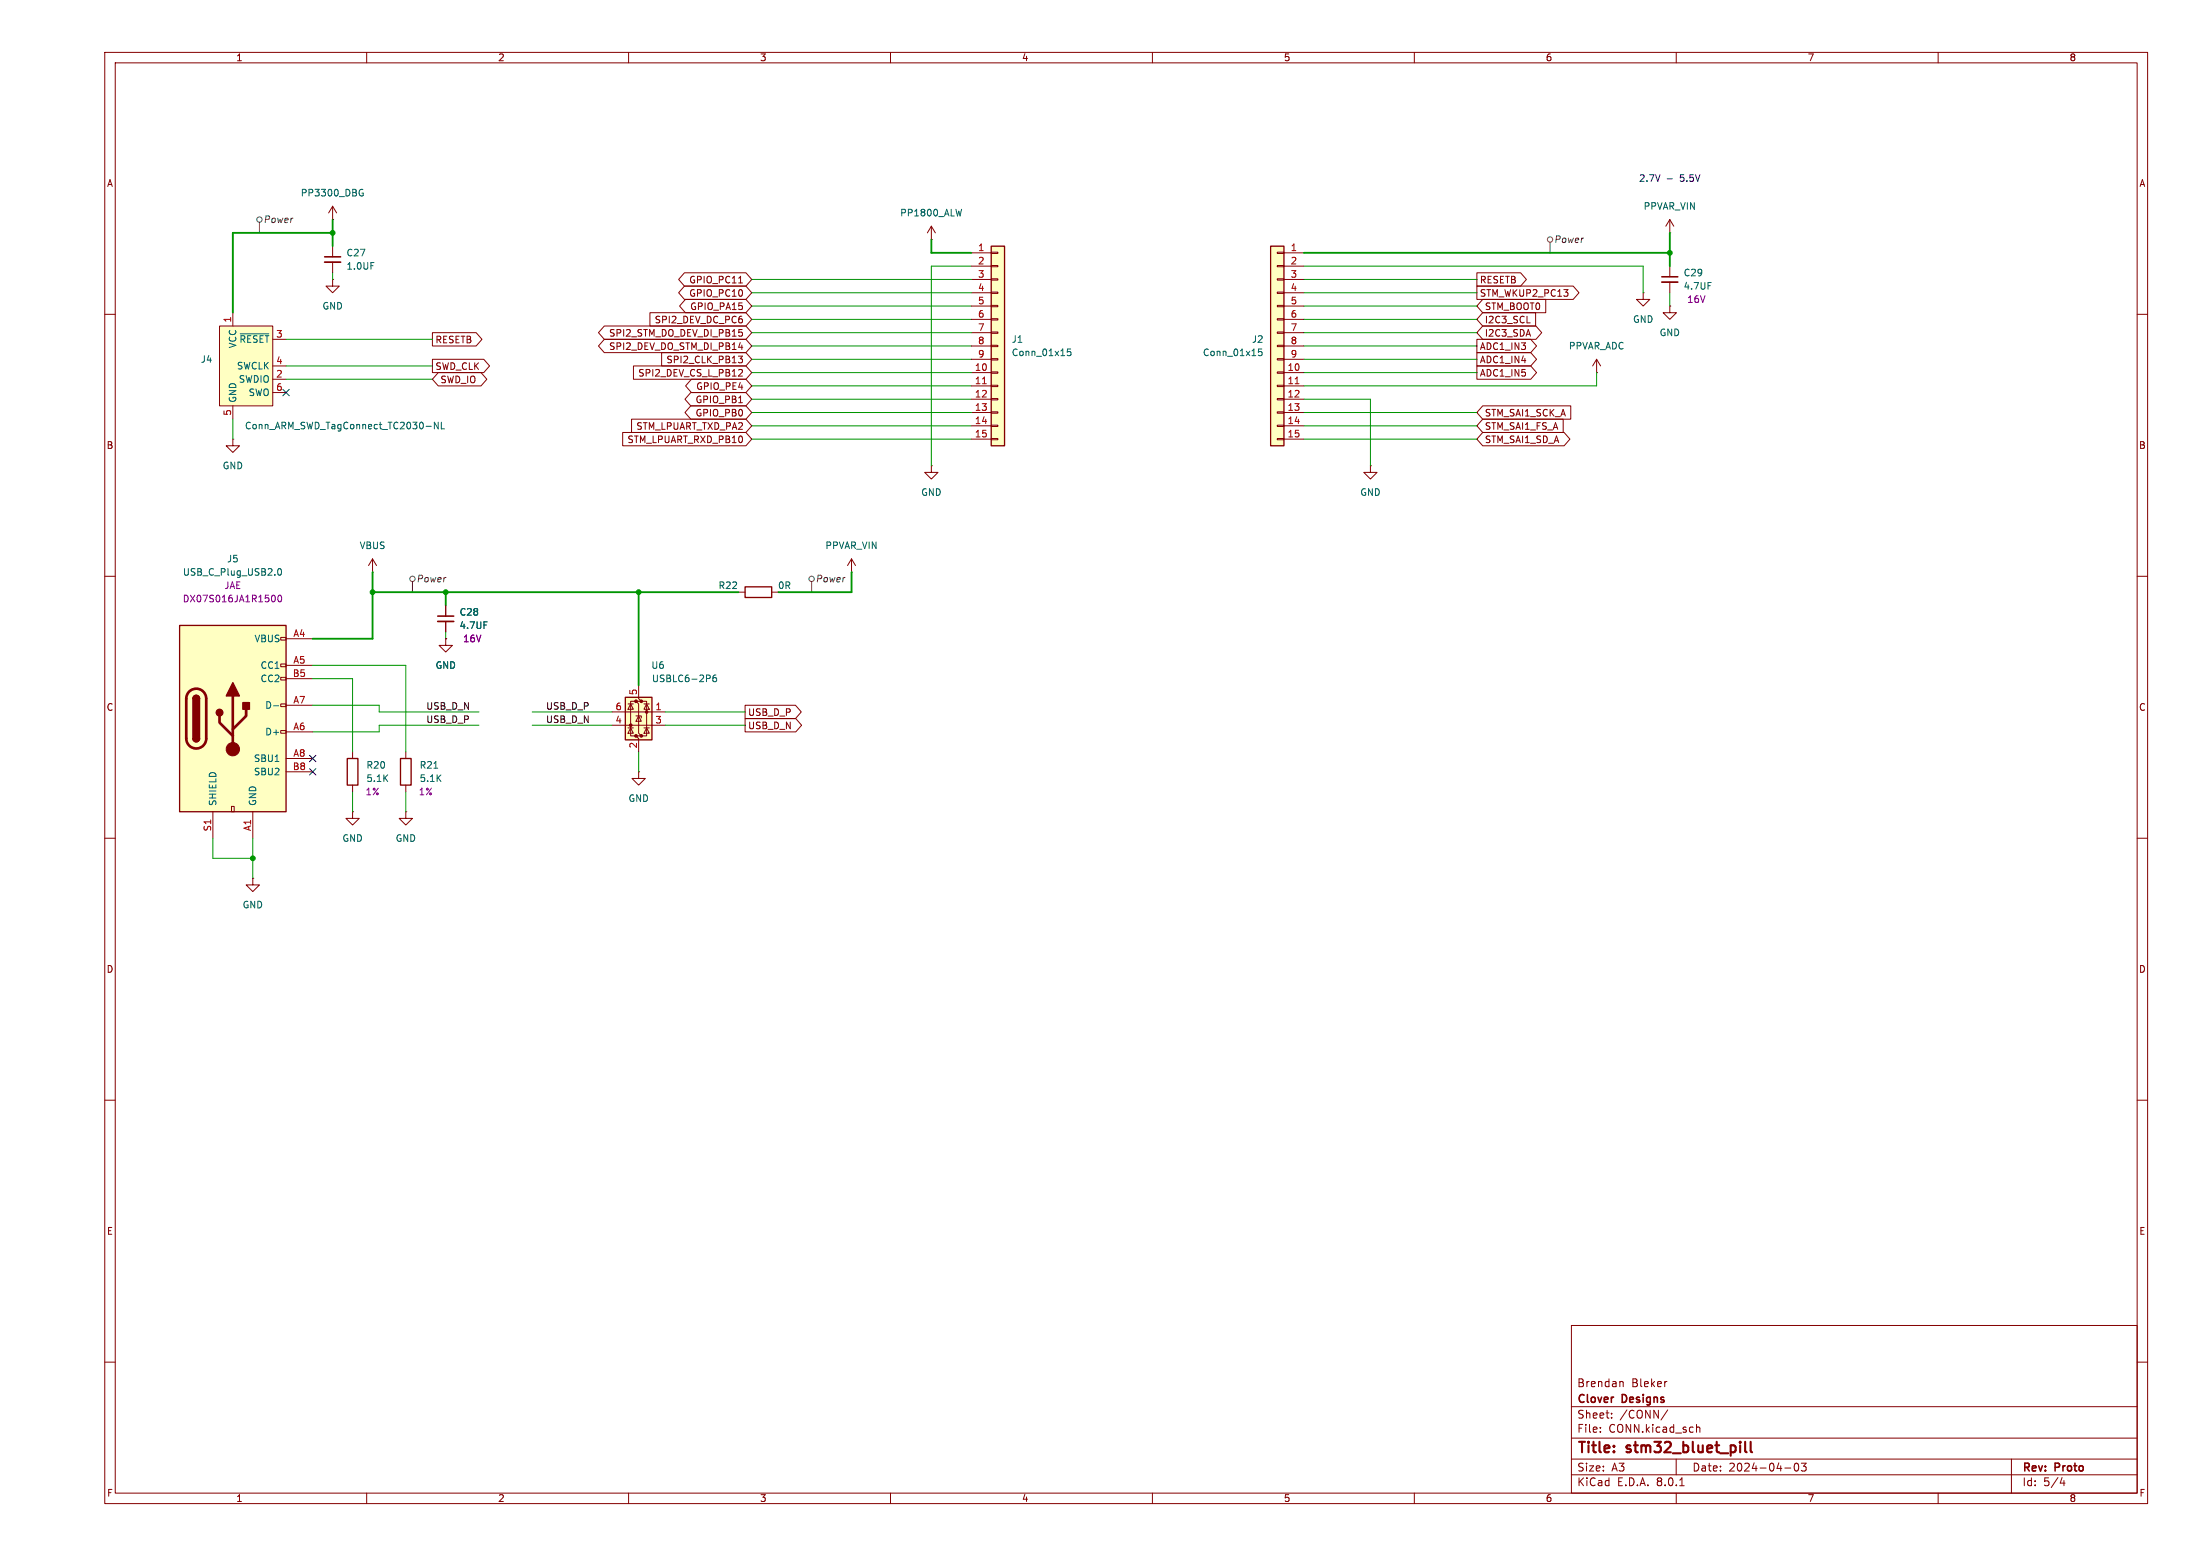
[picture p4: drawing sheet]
<svg xmlns="http://www.w3.org/2000/svg" width="420mm" height="297mm" viewBox="0 0 420 297" stroke-linecap="round" stroke-linejoin="round" font-family="sans-serif">
<g fill="none" stroke="#840000" stroke-width=".19">
<path d="M20 10h390v277h-390zM22 12h386v273h-386zM70 10v2M120 10v2M170 10v2M220 10v2M270 10v2M320 10v2M370 10v2M63.5 39.4l-.8 1.2M63.5 39.4v2.5M63.5 39.4l.8 1.2"/>
<path d="M20 60h2M63.5 41.9h.1M313.7 55.9v1.3h1.3l-1.3 1.2-1.3-1.2h1.3M313.7 55.9h.1M318.8 58.4v1.3h1.2l-1.2 1.3-1.3-1.3h1.3M318.8 58.4h.1M318.8 44.5h.1M318.8 41.9v2.6M318.8 50.8v2M318.8 53.8v2.1M318.8 41.9l-.8 1.3M318.8 41.9l.7 1.3"/>
<path d="M408 60h2M304.8 71.1h.1M304.8 68.6l.8 1.3M304.8 68.6v2.5M304.8 68.6l-.8 1.3M261.6 88.9v1.3h1.3l-1.3 1.2-1.3-1.2h1.3M261.6 88.9h.1M20 110h2M71.1 109.2h.1M71.1 106.7l-.7 1.3M71.1 106.7v2.5M71.1 106.7l.8 1.3"/>
<path d="M85.1 115.6v2M85.1 118.6v2.1M408 110h2M85.1 121.9v1.3h1.3l-1.3 1.3-1.3-1.3h1.3M85.1 121.9h.1M20 160h2M67.3 143.5v1.3M67.3 149.9v1.2M121.9 147.3v1.3h1.3l-1.3 1.3-1.3-1.3h1.3M121.9 147.3h.1M408 160h2M48.3 167.6v1.3h1.2l-1.2 1.3-1.3-1.3h1.3"/>
<path d="M48.3 167.6h.1M20 210h2M408 210h2M20 260h2M300 253h108v32h-108zM408 260h2M300 278.5h108M300 274.5h108M300 268.5h108M305.5 273.2v.2M305.5 272.5v.1M307.7 270.5v.2"/>
<path d="M307.7 269.8v.1M309.4 263.7h.3l.2 .2v.8M318.2 263.7l-.3 .1M318.4 269.1l-1.3 1.9M320 278.5v3M323.9 271.9v1.5M323.9 272.5l.2-.1 .3 .1 .1 .9M342.7 279.4l.2-.1a.8 .8 0 0 1 .5 .7 .8 .8 0 0 1-.5 .8 1 1 0 0 1-.2-1.4zM343.9 279.3h.9l-.5 .6 .4 .1v.6l-.2 .2-.6-.2M384 278.5v6.5M70 285v2M120 285v2"/>
<path d="M170 285v2M220 285v2M270 285v2M300 281.5h108M320 285v2M320.7 283.6h.8M340.7 280.2h1.2M370 285v2M393.7 282l-.4 1.1h.9M394 282.6v1"/>
</g>
<path d="M333.3 277.1l.1 .1M334.2 275.2v1.7l.3 .3" fill="none" stroke="#840000" stroke-width=".4"/>
<path d="M66.3 144.8h2v5.1h-2z" fill="none" stroke="#840000" stroke-width=".25"/>
<path d="M317.2 53.8h3.1M83.6 118.6h3" fill="none" stroke="#840000" stroke-width=".33"/>
<path d="M317.2 52.8h3.1M83.6 117.6h3" fill="none" stroke="#840000" stroke-width=".3"/>
<path d="M68.8 36.2h.5M69.1 36.9h.2v.4h-.5" fill="none" stroke="#006464" stroke-width=".19"/>
<path d="M34.3 119.4h20.3v35.5h-20.3z" fill="#ffffc2"/>
<g fill="none" stroke="#840000" stroke-width=".19">
<path d="M63.5 47v2M63.5 50v2.1M53.6 139.4h1v.6h-1zM53.6 134.4h1v.5h-1zM53.6 129.3h1v.5h-1zM53.6 126.7h1v.6h-1zM53.6 121.7h1v.5h-1zM54.6 121.9h5.1M54.6 127h5.1M54.6 139.7h5.1M54.6 134.6h5.1M54.6 129.5h5.1"/>
<path d="M40.6 154.9v5.1M44.2 153.9h.5v1h-.5zM48.3 154.9v5.1M54.6 144.8h5.1M54.6 147.3h5.1"/>
</g>
<path d="M34.3 119.4h20.3v35.5h-20.3zM36.8 133.4a.64 .64 0 0 1 .7-.7 .64 .64 0 0 1 .6 .7M36.8 141a.64 .64 0 0 0 .7 .6 .64 .64 0 0 0 .6-.6" fill="none" stroke="#840000" stroke-width=".25"/>
<path d="M36.1 132a1.91 1.91 0 0 1 2.1-.4 1.91 1.91 0 0 1 1.2 1.8v7.6a1.91 1.91 0 0 1-1.9 1.9 1.91 1.91 0 0 1-1.9-1.9v-7.8l.1-.6zM41.9 136.7v1.2l2.5 2.6M44.4 132.8v10.2M47 135.4v1.3l-2.6 2.5" fill="none" stroke="#840000" stroke-width=".51"/>
<g fill="#840000" stroke="#840000" stroke-width=".25">
<path d="M36.8 141h1.3a.64 .64 0 0 1-.6 .6 .64 .64 0 0 1-.7-.6z"/>
<path d="M36.8 133.4h1.3v7.6h-1.3z"/>
<path d="M37 132.9a.64 .64 0 0 1 .7-.1 .64 .64 0 0 1 .4 .6h-1.3z"/>
<path d="M44.4 130.3l1.3 2.5h-2.5z"/>
<path d="M46.4 134.1h1.2v1.3h-1.2z"/>
<circle cx="41.9" cy="136" r=".63"/>
</g>
<circle cx="44.4" cy="143" r="1.27" fill="#840000" stroke="#840000" stroke-width=".19"/>
<path d="M53.1 108.7l.2-.2a.68 .68 0 0 1 .4 .7 .68 .68 0 0 1-.4 .6l-.3-.5zM52.2 134.7h1" fill="none" stroke="#006464" stroke-width=".19"/>
<path d="M52.1 113.6a.68 .68 0 0 1 .5 .6 .68 .68 0 0 1-.5 .7M53.2 113.7l.1-.1a.68 .68 0 0 1 .5 .6 .68 .68 0 0 1-.5 .7l-.3-.5z" fill="none" stroke="#840084" stroke-width=".19"/>
<path d="M62 50h3" fill="none" stroke="#840000" stroke-width=".33"/>
<path d="M62 49h3" fill="none" stroke="#840000" stroke-width=".3"/>
<path d="M242.6 47h2.5v38.1h-2.5z" fill="#ffffc2"/>
<g fill="none" stroke="#840000" stroke-width=".19">
<path d="M243.8 58.3h1.3v.2h-1.3zM243.8 55.8h1.3v.2h-1.3zM243.8 53.2h1.3v.3h-1.3zM243.8 50.7h1.3v.2h-1.3zM243.8 48.1h1.3v.3h-1.3zM245.1 48.3h3.8M245.1 50.8h3.8M245.1 53.3h3.8M245.1 55.9h3.8M245.1 58.4h3.8M243.8 78.6h1.3v.3h-1.3zM243.8 76.1h1.3v.2h-1.3z"/>
<path d="M243.8 73.5h1.3v.3h-1.3zM243.8 71h1.3v.2h-1.3zM243.8 68.5h1.3v.2h-1.3zM243.8 65.9h1.3v.3h-1.3zM243.8 63.4h1.3v.2h-1.3zM243.8 60.8h1.3v.3h-1.3zM245.1 71.1h3.8M245.1 73.7h3.8M245.1 76.2h3.8M245.1 78.7h3.8M245.1 61h3.8M245.1 63.5h3.8"/>
<path d="M245.1 66h3.8M245.1 68.6h3.8M243.8 83.7h1.3v.2h-1.3zM243.8 81.2h1.3v.2h-1.3zM245.1 81.3h3.8M245.1 83.8h3.8"/>
</g>
<path d="M242.6 47h2.5v38.1h-2.5z" fill="none" stroke="#840000" stroke-width=".25"/>
<path d="M247.3 73.2h.7" fill="none" stroke="#a90000" stroke-width=".19"/>
<path d="M240.9 66.6h-.6l-.1 .6 .2-.1 .4 .1 .1 .1v.5l-.2 .1-.5-.1" fill="none" stroke="#006464" stroke-width=".19"/>
<path d="M119.4 133.1h5.1v8.1h-5.1z" fill="#ffffc2"/>
<g fill="#840000" stroke="#840000" stroke-width=".19">
<circle cx="123.4" cy="135.9" r=".25"/>
<circle cx="122.4" cy="140.5" r=".25"/>
<circle cx="122.4" cy="133.9" r=".25"/>
<circle cx="121.4" cy="140.5" r=".25"/>
<circle cx="121.4" cy="133.9" r=".25"/>
<circle cx="120.4" cy="138.4" r=".25"/>
</g>
<g fill="none" stroke="#840000" stroke-width=".19">
<path d="M177.8 45.7h.1M177.8 43.2l.8 1.3M177.8 43.2v2.5M177.8 43.2l-.8 1.3M177.8 88.9v1.3h1.3l-1.3 1.2-1.3-1.2h1.3M177.8 88.9h.1M141 113h1.2M147.3 113h1.3M162.6 109.2h.1M162.6 106.7l-.8 1.3M162.6 106.7v2.5M162.6 106.7l.7 1.3"/>
<path d="M116.8 138.4h10.2M116.8 135.9h10.2M119.9 138.9h1M119.9 134.4h1M120.4 138.9l.5 1.1h-1zM120.4 134.4l.5 1h-1zM121.4 136.7h1v.3M121.4 133.9h-1v6.6h1M121.9 136.7l.5 1h-1zM121.9 130.8v2.6l.5 .5h-1l.5 .5v5.6l.5 .5h-1l.5 .5v2.5M122.4 133.9h1v6.6h-1M122.9 138.9h1.1"/>
<path d="M122.9 134.4h1.1M123.4 134.4l.6 1h-1.1zM123.4 138.9l.6 1.1h-1.1zM77.5 143.5v1.3M77.5 149.9v1.2"/>
</g>
<path d="M142.2 112h5.1v2h-5.1zM119.4 133.1h5.1v8.1h-5.1zM76.5 144.8h2v5.1h-2z" fill="none" stroke="#840000" stroke-width=".25"/>
<path d="M183.6 39.9l-.3 1.3M135.5 128.9l.1 .2-.1 .4M136.7 128.8l-.4 .1a.86 .86 0 0 0 0 1.2l.4-.1 .1-.4-.2-.3-.4 .1-.1 .2M82.8 146.6h.8" fill="none" stroke="#006464" stroke-width=".19"/>
<path d="M41.9 62.2h10.2v15.3h-10.2z" fill="#ffffc2"/>
<path d="M44.4 59.7v2.5M41.9 62.2h10.2v15.3h-10.2zM44.4 77.5v2.5M52.1 72.4h2.5M52.1 64.8h2.5M52.1 69.9h2.5M52.1 74.9h2.5M44.4 83.8v1.3h1.3l-1.3 1.3-1.2-1.3h1.2M44.4 83.8h.1" fill="none" stroke="#840000" stroke-width=".19"/>
<path d="M45.8 63.7h5.5M81.4 81.4h.9M83.6 80.6v1.3l-.7-1.3v1.3M84.3 80.6v1.3h.6" fill="none" stroke="#006464" stroke-width=".19"/>
<path d="M189.2 47h2.6v38.1h-2.6z" fill="#ffffc2"/>
<g fill="none" stroke="#840000" stroke-width=".19">
<path d="M63.5 53.3v1.3h1.3l-1.3 1.3-1.3-1.3h1.3M63.5 53.3h.1M124.1 59.7h18.3l1.1 1.3-1.1 1.2h-18.3zM130.7 54.6h11.7l1.1 1.3-1.1 1.3h-11.7l-1.1-1.3zM130.7 52.1h11.7l1.1 1.2-1.1 1.3h-11.7l-1.1-1.3zM130.8 57.1h11.6l1.1 1.3-1.1 1.3h-11.6l-1.1-1.3zM141 54h.7M185.4 48.3h3.8M185.4 50.8h3.8M185.4 53.3h3.8M185.4 55.9h3.8M185.4 58.4h3.8"/>
<path d="M189.2 58.3h1.3v.2h-1.3zM189.2 55.8h1.3v.2h-1.3zM189.2 53.2h1.3v.3h-1.3zM189.2 50.7h1.3v.2h-1.3zM189.2 48.1h1.3v.3h-1.3zM281.9 52.1h8.4l1.1 1.2-1.1 1.3h-8.4zM281.9 54.6h18.4l1.1 1.3-1.1 1.3h-18.4zM283.1 59.7h10.1v2.5h-10.1l-1.2-1.2zM283.1 57.1h12v2.6h-12l-1.2-1.3zM82.5 63.5h8.4l1.1 1.3-1.1 1.2h-8.4zM82.5 68.6h9.9l1.1 1.3-1.1 1.2h-9.9zM83.7 71.1h8.1l1.1 1.3-1.1 1.3h-8.1l-1.2-1.3z"/>
<path d="M115.4 64.8h27l1.1 1.2-1.1 1.3h-27l-1.1-1.3zM115.4 62.2h27l1.1 1.3-1.1 1.3h-27l-1.1-1.3zM120.9 69.8h21.5l1.1 1.3-1.1 1.3h-21.5zM126.3 67.3h16.1l1.1 1.3-1.1 1.3h-16.1zM131.9 77.5h10.5l1.1 1.2-1.1 1.3h-10.5l-1.1-1.3zM131.9 74.9h10.5l1.1 1.3-1.1 1.3h-10.5l-1.1-1.3zM132 72.4h10.4l1.1 1.3-1.1 1.2h-10.4l-1.1-1.2zM141 68h.7l-.4 .5 .4 .1v.4l-.2 .3h-.4M141 66.3h.8M141 76.9h.7M141.1 62.9h.6M141.2 70.5l.4 .1 .1 .3-.7 .9h.7"/>
<path d="M141.5 63.4l.2 .2v.3l-.2 .3M141.6 65.9v.8M185.4 71.1h3.8M185.4 73.7h3.8M185.4 76.2h3.8M185.4 78.7h3.8M185.4 61h3.8M185.4 63.5h3.8M185.4 66h3.8M185.4 68.6h3.8M189.2 78.6h1.3v.3h-1.3zM189.2 76.1h1.3v.2h-1.3z"/>
<path d="M189.2 73.5h1.3v.3h-1.3zM189.2 71h1.3v.2h-1.3zM189.2 68.5h1.3v.2h-1.3zM189.2 65.9h1.3v.3h-1.3zM189.2 63.4h1.3v.2h-1.3zM189.2 60.8h1.3v.3h-1.3zM281.9 64.8h10.3l1.1 1.2-1.1 1.3h-10.3zM281.9 67.3h10.3l1.1 1.3-1.1 1.3h-10.3zM281.9 69.8h10.3l1.1 1.3-1.1 1.3h-10.3zM283.1 62.2h10.1l1.1 1.3-1.1 1.3h-10.1l-1.2-1.3zM283.1 77.5h16.8v2.5h-16.8l-1.2-1.3zM291.5 61.6h.6"/>
<path d="M118.9 82.5h23.5l1.1 1.3-1.1 1.3h-23.5zM120.6 80h21.8l1.1 1.3-1.1 1.3h-21.8zM185.4 81.3h3.8M185.4 83.8h3.8M189.2 83.7h1.3v.2h-1.3zM189.2 81.2h1.3v.2h-1.3zM283.1 80h15.3v2.6h-15.3l-1.2-1.3zM283.1 82.5h15.5l1.1 1.3-1.1 1.3h-15.5l-1.2-1.3zM85.1 115.6v2M85.1 118.6v2.1M85.1 121.9h.1M142.2 134.6h9.7l1.1 1.3-1.1 1.3h-9.7z"/>
<path d="M142.2 137.2h9.7l1.1 1.2-1.1 1.3h-9.7zM67.3 154.9v1.3h1.3l-1.3 1.3-1.3-1.3h1.3M67.3 154.9h.1M77.5 154.9v1.3h1.2l-1.2 1.3-1.3-1.3h1.3M77.5 154.9h.1"/>
</g>
<path d="M189.2 47h2.6v38.1h-2.6z" fill="none" stroke="#840000" stroke-width=".25"/>
<path d="M187.6 73.2h.7" fill="none" stroke="#a90000" stroke-width=".19"/>
<path d="M204.4 66.6h-.6l-.1 .6 .2-.1 .4 .1 .2 .1-.1 .5-.2 .1-.5-.1" fill="none" stroke="#006464" stroke-width=".19"/>
<g fill="none" stroke="#484848" stroke-width=".19">
<path d="M49.5 42.4v2.1M295.9 46.2v2.1M78.7 111v2M154.9 111v2"/>
<circle cx="49.5" cy="41.9" r=".51"/>
<circle cx="295.9" cy="45.7" r=".51"/>
<circle cx="78.7" cy="110.5" r=".51"/>
<circle cx="154.9" cy="110.5" r=".51"/>
</g>
<path d="M318.3 34.1h1" fill="none" stroke="#0000c2" stroke-width=".19"/>
<g fill="none" stroke="#009600" stroke-width=".19">
<path d="M63.5 52.1v1.2M143.5 55.9h41.9M143.5 58.4h41.9M143.5 53.3h41.9M185.4 50.8h-7.6v38.1M248.9 55.9h33M248.9 58.4h33M248.9 53.3h33M248.9 50.8h64.8v5.1M318.8 55.9v2.5M54.6 64.8h27.9M54.6 72.4h27.9"/>
<path d="M54.6 69.9h27.9M143.5 76.2h41.9M143.5 66h41.9M143.5 68.6h41.9M143.5 61h41.9M143.5 63.5h41.9M143.5 71.1h41.9M143.5 73.7h41.9M143.5 78.7h41.9M248.9 76.2h12.7v12.7M248.9 66h33M248.9 68.6h33"/>
<path d="M248.9 61h33M248.9 63.5h33M248.9 71.1h33M248.9 78.7h33M304.8 71.1v2.6h-55.9M44.4 80v3.8M143.5 81.3h41.9M143.5 83.8h41.9M248.9 81.3h33M248.9 83.8h33M59.7 134.6h12.7v1.3h19M59.7 129.5h7.6v14"/>
<path d="M59.7 127h17.8v16.5M85.1 120.7v1.2M91.4 138.4h-19v1.3h-12.7M101.6 138.4h15.2M101.6 135.9h15.2M127 138.4h15.2M127 135.9h15.2M67.3 151.1v3.8M77.5 151.1v3.8M121.9 143.5v3.8M40.6 160v3.8h7.7M48.3 160v7.6"/>
</g>
<path d="M63.5 44.5h-19.1v15.2M63.5 41.9v5.1M177.8 45.7v2.6h7.6M248.9 48.3h69.9M318.8 44.5v6.3M71.1 113h69.9M71.1 109.2v12.7h-11.4M85.1 113v2.6M121.9 113v17.8M162.6 109.2v3.8h-14" fill="none" stroke="#009600" stroke-width=".36"/>
<path d="M54 74.3l1.2 1.2M55.2 74.3l-1.2 1.2M59.1 144.2l1.2 1.2M59.1 146.7l1.2 1.2M60.3 144.2l-1.2 1.2M60.3 146.7l-1.2 1.2" fill="none" stroke="#000084" stroke-width=".19"/>
<g fill="#009600" stroke="#009600" stroke-width=".19">
<circle cx="318.8" cy="48.3" r=".46"/>
<circle cx="63.5" cy="44.5" r=".46"/>
<circle cx="85.1" cy="113" r=".46"/>
<circle cx="121.9" cy="113" r=".46"/>
<circle cx="71.1" cy="113" r=".46"/>
<circle cx="48.3" cy="163.8" r=".46"/>
</g>
<g font-size="2.8" fill="#840000">
<text x="301" y="277.9">Title:</text>
<text x="310.6" y="277.9">stm32_bluet_pill</text>
</g>
<g font-size="2.1" fill="#840000">
<text x="301" y="268.2">Clover</text>
<text x="301" y="265">Brendan</text>
<text x="309.7" y="268.2">Designs</text>
<text x="311.4" y="265">Bleker</text>
<text x="301" y="273.7">File:</text>
<text x="301" y="271">Sheet:</text>
<text x="307.1" y="273.7">CONN.kicad_sch</text>
<text x="309.2" y="271">/CONN/</text>
<text x="301" y="281.1">Size:</text>
<text x="307.6" y="281.1">A3</text>
<text x="323" y="281.1">Date:</text>
<text x="330" y="281.1">2024-04-03</text>
<text x="386" y="281.3">Rev:</text>
<text x="392.4" y="281.3">Proto</text>
<text x="301" y="283.9">KiCad</text>
<text x="308.7" y="283.9">E.D.A.</text>
<text x="316.3" y="283.9">8.0.1</text>
<text x="386" y="283.9">Id:</text>
<text x="390.1" y="283.9">5/4</text>
</g>
<g font-size="1.8" fill="#840000">
<text x="45" y="11.9">1</text>
<text x="95" y="11.9">2</text>
<text x="145" y="11.9">3</text>
<text x="195" y="11.9">4</text>
<text x="245" y="11.9">5</text>
<text x="295" y="11.9">6</text>
<text x="345" y="11.9">7</text>
<text x="395" y="11.9">8</text>
<text x="20.3" y="35.9">A</text>
<text x="408.3" y="35.9">A</text>
<text x="131.5" y="56.8">GPIO_PC10</text>
<text x="131.5" y="54.3">GPIO_PC11</text>
<text x="131.7" y="59.4">GPIO_PA15</text>
<text x="282.4" y="54.3">RESETB</text>
<text x="282.4" y="56.8">STM_WKUP2_PC13</text>
<text x="283.4" y="59.4">STM_BOOT0</text>
<text x="83" y="65.7">RESETB</text>
<text x="116.2" y="64.5">SPI2_STM_DO_DEV_DI_PB15</text>
<text x="124.9" y="61.9">SPI2_DEV_DC_PC6</text>
<text x="283.4" y="64.5">I2C3_SDA</text>
<text x="283.4" y="61.9">I2C3_SCL</text>
<text x="83" y="70.8">SWD_CLK</text>
<text x="116.2" y="67">SPI2_DEV_DO_STM_DI_PB14</text>
<text x="127.1" y="69.5">SPI2_CLK_PB13</text>
<text x="282.4" y="67">ADC1_IN3</text>
<text x="282.4" y="69.5">ADC1_IN4</text>
<text x="84" y="73.3">SWD_IO</text>
<text x="121.7" y="72.1">SPI2_DEV_CS_L_PB12</text>
<text x="132.7" y="77.2">GPIO_PB1</text>
<text x="132.8" y="74.6">GPIO_PE4</text>
<text x="282.4" y="72.1">ADC1_IN5</text>
<text x="121.4" y="82.2">STM_LPUART_TXD_PA2</text>
<text x="132.7" y="79.7">GPIO_PB0</text>
<text x="283.4" y="79.7">STM_SAI1_SCK_A</text>
<text x="283.4" y="82.2">STM_SAI1_FS_A</text>
<text x="20.3" y="85.9">B</text>
<text x="119.7" y="84.8">STM_LPUART_RXD_PB10</text>
<text x="283.4" y="84.8">STM_SAI1_SD_A</text>
<text x="408.2" y="85.9">B</text>
<text x="20.3" y="135.9">C</text>
<text x="142.7" y="136.8">USB_D_P</text>
<text x="408.2" y="135.9">C</text>
<text x="142.7" y="139.4">USB_D_N</text>
<text x="20.3" y="185.9">D</text>
<text x="408.2" y="185.9">D</text>
<text x="20.3" y="235.9">E</text>
<text x="408.3" y="235.9">E</text>
<text x="20.3" y="285.9">F</text>
<text x="45" y="286.9">1</text>
<text x="95" y="286.9">2</text>
<text x="145" y="286.9">3</text>
<text x="195" y="286.9">4</text>
<text x="245" y="286.9">5</text>
<text x="295" y="286.9">6</text>
<text x="345" y="286.9">7</text>
<text x="395" y="286.9">8</text>
<text x="408.3" y="285.9">F</text>
</g>
<g font-size="1.8" fill="#0000c2">
<text x="312.8" y="34.9">2.7V</text>
<text x="320.8" y="34.9">5.5V</text>
</g>
<g font-size="1.8" fill="#006464">
<text x="57.3" y="37.7">PP3300_DBG</text>
<text x="171.7" y="41.5">PP1800_ALW</text>
<text x="313.7" y="40.2">PPVAR_VIN</text>
<text x="66" y="51.7">1.0UF</text>
<text x="66" y="49.1">C27</text>
<text x="321.3" y="52.9">C29</text>
<text x="61.5" y="59.3">GND</text>
<text x="321.3" y="55.5">4.7UF</text>
<text x="45.6" y="65.6">~{RESET}</text>
<text x="193" y="65.6">J1</text>
<text x="238.9" y="65.6">J2</text>
<text x="311.7" y="61.8">GND</text>
<text x="316.7" y="64.4">GND</text>
<text x="38.3" y="69.4">J4</text>
<text x="45.1" y="70.7">SWCLK</text>
<text x="45.3" y="66.6" transform="rotate(-90 45.3 66.6)">VCC</text>
<text x="193" y="68.2">Conn_01x15</text>
<text x="229.5" y="68.2">Conn_01x15</text>
<text x="299.4" y="66.9">PPVAR_ADC</text>
<text x="45.3" y="77" transform="rotate(-90 45.3 77)">GND</text>
<text x="45.5" y="73.3">SWDIO</text>
<text x="47.4" y="75.8">SWO</text>
<text x="46.7" y="82.1">Conn_ARM_SWD_TagConnect_TC2030-NL</text>
<text x="42.4" y="89.8">GND</text>
<text x="175.8" y="94.8">GND</text>
<text x="259.6" y="94.8">GND</text>
<text x="43.3" y="107.5">J5</text>
<text x="68.6" y="105">VBUS</text>
<text x="157.5" y="105">PPVAR_VIN</text>
<text x="34.8" y="110.1">USB_C_Plug_USB2.0</text>
<text x="137.1" y="112.6">R22</text>
<text x="148.4" y="112.6">0R</text>
<text x="87.6" y="117.7">C28</text>
<text x="48.5" y="122.8">VBUS</text>
<text x="87.6" y="120.2">4.7UF</text>
<text x="49.6" y="127.9">CC1</text>
<text x="49.6" y="130.4">CC2</text>
<text x="83.1" y="127.9">GND</text>
<text x="124.2" y="127.9">U6</text>
<text x="124.4" y="130.4">USBLC6-2P6</text>
<text x="50.5" y="135.5">D-</text>
<text x="50.5" y="140.6">D+</text>
<text x="48.4" y="145.6">SBU1</text>
<text x="48.4" y="148.2">SBU2</text>
<text x="69.9" y="146.9">R20</text>
<text x="69.9" y="149.5">5.1K</text>
<text x="80" y="146.9">R21</text>
<text x="80" y="149.5">5.1K</text>
<text x="41.5" y="153.9" transform="rotate(-90 41.5 153.9)">SHIELD</text>
<text x="49.1" y="153.9" transform="rotate(-90 49.1 153.9)">GND</text>
<text x="119.9" y="153.3">GND</text>
<text x="65.3" y="160.9">GND</text>
<text x="75.4" y="160.9">GND</text>
<text x="46.2" y="173.6">GND</text>
</g>
<g font-size="1.8" fill="#484848">
<text x="50.2" y="42.8">Power</text>
<text x="296.6" y="46.6">Power</text>
<text x="79.4" y="111.4">Power</text>
<text x="155.6" y="111.4">Power</text>
</g>
<g font-size="1.8" fill="#a90000">
<text x="186.6" y="48">1</text>
<text x="186.6" y="50.5">2</text>
<text x="186.6" y="53.1">3</text>
<text x="246.3" y="48">1</text>
<text x="246.3" y="50.5">2</text>
<text x="246.3" y="53.1">3</text>
<text x="186.6" y="55.6">4</text>
<text x="186.6" y="58.2">5</text>
<text x="246.3" y="55.6">4</text>
<text x="246.3" y="58.2">5</text>
<text x="44.2" y="61.7" transform="rotate(-90 44.2 61.7)">1</text>
<text x="52.6" y="64.5">3</text>
<text x="186.6" y="60.7">6</text>
<text x="186.6" y="63.2">7</text>
<text x="186.6" y="65.8">8</text>
<text x="246.3" y="60.7">6</text>
<text x="246.3" y="63.2">7</text>
<text x="246.3" y="65.8">8</text>
<text x="52.6" y="69.6">4</text>
<text x="186" y="70.9">10</text>
<text x="186.6" y="68.3">9</text>
<text x="245.7" y="70.9">10</text>
<text x="246.3" y="68.3">9</text>
<text x="52.6" y="72.1">2</text>
<text x="52.6" y="74.7">6</text>
<text x="186" y="73.4">11</text>
<text x="186" y="75.9">12</text>
<text x="245.7" y="73.4">11</text>
<text x="245.7" y="75.9">12</text>
<text x="44.2" y="79.4" transform="rotate(-90 44.2 79.4)">5</text>
<text x="186" y="78.5">13</text>
<text x="186" y="81">14</text>
<text x="186" y="83.6">15</text>
<text x="245.7" y="78.5">13</text>
<text x="245.7" y="81">14</text>
<text x="245.7" y="83.6">15</text>
<text x="55.9" y="121.7">A4</text>
<text x="55.8" y="129.3">B5</text>
<text x="55.9" y="126.7">A5</text>
<text x="55.9" y="134.4">A7</text>
<text x="117.4" y="135.6">6</text>
<text x="121.7" y="132.8" transform="rotate(-90 121.7 132.8)">5</text>
<text x="125" y="135.6">1</text>
<text x="55.9" y="139.4">A6</text>
<text x="117.4" y="138.2">4</text>
<text x="121.7" y="142.9" transform="rotate(-90 121.7 142.9)">2</text>
<text x="125" y="138.2">3</text>
<text x="55.8" y="147.1">B8</text>
<text x="55.9" y="144.5">A8</text>
<text x="40.4" y="158.8" transform="rotate(-90 40.4 158.8)">S1</text>
<text x="48" y="158.7" transform="rotate(-90 48 158.7)">A1</text>
</g>
<g font-size="1.8" fill="#840084">
<text x="322" y="58">16V</text>
<text x="42.7" y="112.6">JAE</text>
<text x="34.8" y="115.2">DX07S016JA1R1500</text>
<text x="88.3" y="122.8">16V</text>
<text x="69.7" y="152">1%</text>
<text x="79.8" y="152">1%</text>
</g>
<g font-size="1.8" fill="#0f0f0f">
<text x="81.3" y="135.5">USB_D_N</text>
<text x="104.1" y="135.5">USB_D_P</text>
<text x="81.3" y="138.1">USB_D_P</text>
<text x="104.1" y="138.1">USB_D_N</text>
</g>
</svg>
